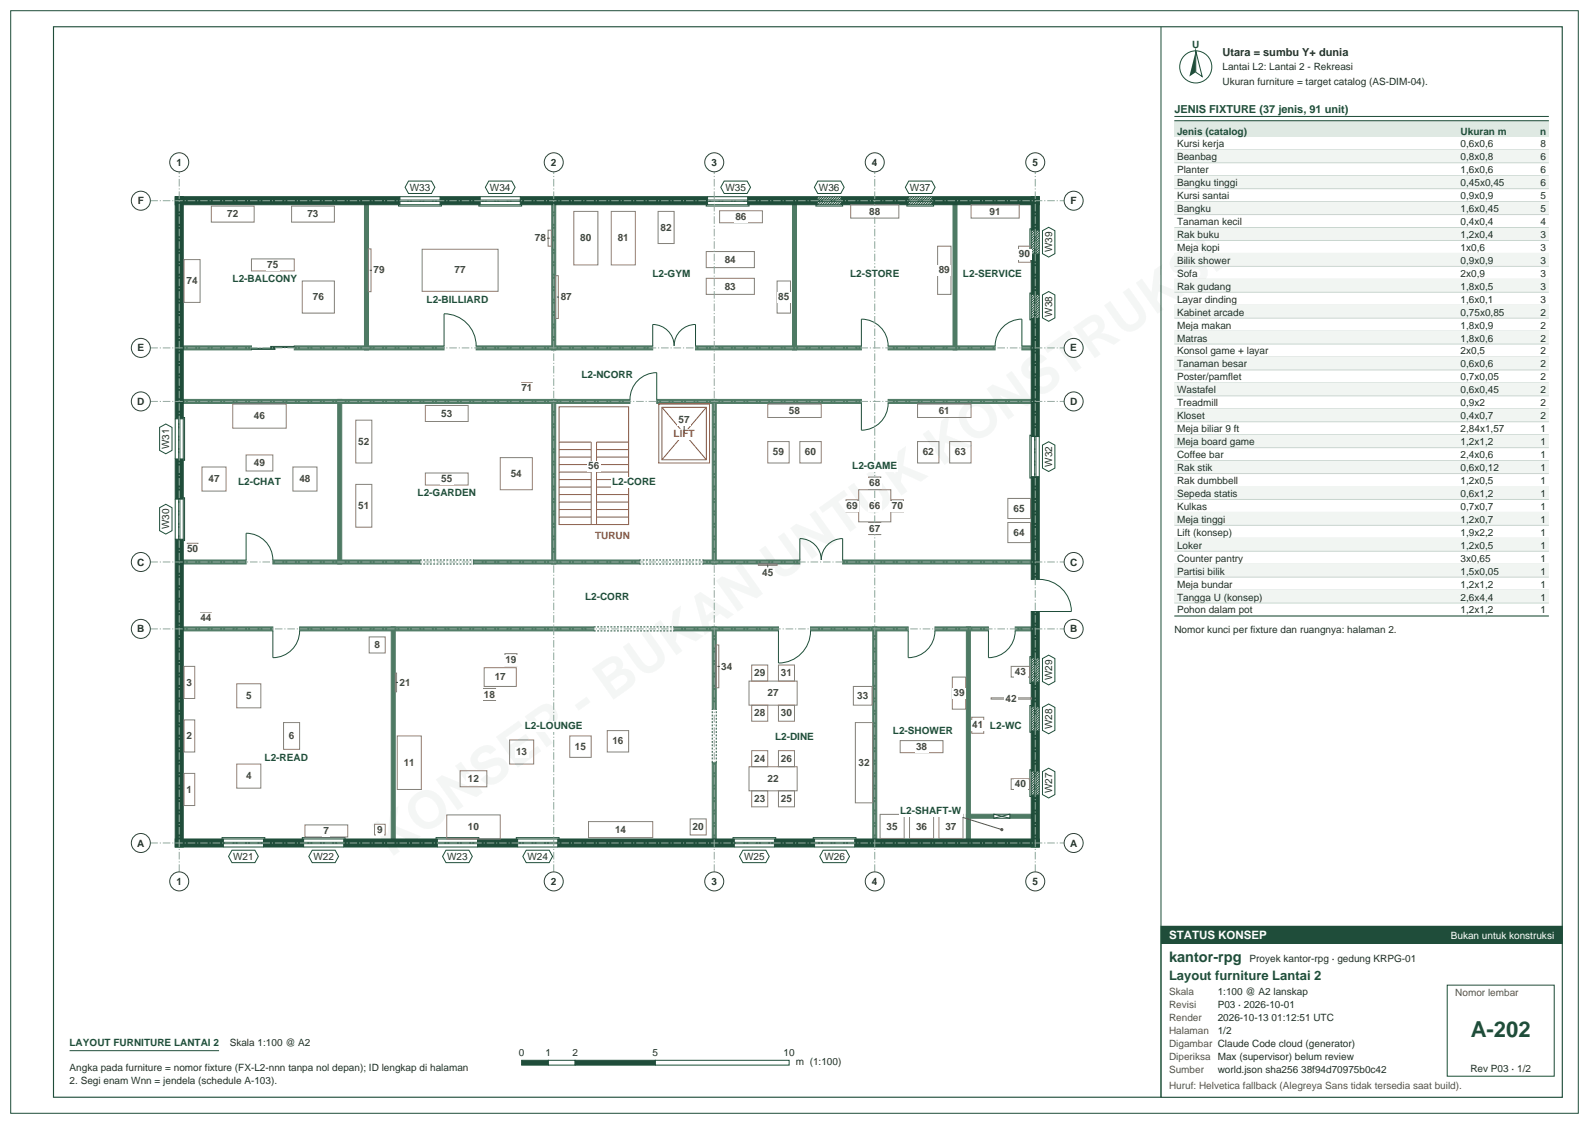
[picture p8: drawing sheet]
<svg xmlns="http://www.w3.org/2000/svg" width="594mm" height="420mm" viewBox="0 0 594 420" stroke-linecap="round" stroke-linejoin="round" font-family="sans-serif">
<g fill="#4e7a64" stroke="#4e7a64" stroke-width=".37">
<path d="M66.3 234.2h35.7v1.5h-35.7z" fill-rule="evenodd"/>
<path d="M112 234.2h110v1.5h-110z" fill-rule="evenodd"/>
<path d="M252 234.2h39v1.5h-39z" fill-rule="evenodd"/>
<path d="M303 234.2h36.5v1.5h-36.5z" fill-rule="evenodd"/>
<path d="M66.3 209.2h25.7v1.5h-25.7z" fill-rule="evenodd"/>
<path d="M102 209.2h55v1.5h-55z" fill-rule="evenodd"/>
<path d="M177 209.2h62v1.5h-62z" fill-rule="evenodd"/>
<path d="M263 209.2h36v1.5h-36z" fill-rule="evenodd"/>
<path d="M315 209.2h72.8v1.5h-72.8z" fill-rule="evenodd"/>
<path d="M66.3 149.2h169.2v1.5h-169.2z" fill-rule="evenodd"/>
<path d="M245.5 149.2h76.5v1.5h-76.5z" fill-rule="evenodd"/>
<path d="M332 149.2h55.8v1.5h-55.8z" fill-rule="evenodd"/>
<path d="M66.3 129.2h27.7v1.5h-27.7z" fill-rule="evenodd"/>
<path d="M110 129.2h56v1.5h-56z" fill-rule="evenodd"/>
<path d="M178 129.2h66v1.5h-66z" fill-rule="evenodd"/>
<path d="M260 129.2h62v1.5h-62z" fill-rule="evenodd"/>
<path d="M332 129.2h40v1.5h-40z" fill-rule="evenodd"/>
<path d="M126.2 149.2h1.6v61.5h-1.6z" fill-rule="evenodd"/>
<path d="M136.3 74.2h1.4v56.5h-1.4z" fill-rule="evenodd"/>
<path d="M146.2 234.2h1.6v81.5h-1.6z" fill-rule="evenodd"/>
<path d="M206.3 149.2h1.4v61.5h-1.4z" fill-rule="evenodd"/>
<path d="M206.3 74.2h1.4v56.5h-1.4z" fill-rule="evenodd"/>
<path d="M266.3 149.2h1.5v61.5h-1.5z" fill-rule="evenodd"/>
<path d="M296.3 74.2h1.4v56.5h-1.4z" fill-rule="evenodd"/>
<path d="M326.2 234.2h1.5v81.5h-1.5z" fill-rule="evenodd"/>
<path d="M356.3 74.2h1.4v56.5h-1.4z" fill-rule="evenodd"/>
<path d="M361.3 234.2h1.5v81.5h-1.5z" fill-rule="evenodd"/>
</g>
<g fill="#1f4d3a" stroke="#1f4d3a" stroke-width=".37">
<path d="M65.5 313.5h18v3h-18z" fill-rule="evenodd"/>
<path d="M98.5 313.5h15v3h-15z" fill-rule="evenodd"/>
<path d="M128.5 313.5h35v3h-35z" fill-rule="evenodd"/>
<path d="M208.5 313.5h66v3h-66z" fill-rule="evenodd"/>
<path d="M319.5 313.5h69v3h-69z" fill-rule="evenodd"/>
<path d="M65.5 73.5h84v3h-84z" fill-rule="evenodd"/>
<path d="M164.5 73.5h15v3h-15z" fill-rule="evenodd"/>
<path d="M194.5 73.5h70v3h-70z" fill-rule="evenodd"/>
<path d="M279.5 73.5h26v3h-26z" fill-rule="evenodd"/>
<path d="M314.5 73.5h25v3h-25z" fill-rule="evenodd"/>
<path d="M348.5 73.5h40v3h-40z" fill-rule="evenodd"/>
<path d="M65.5 201.5h3v115h-3z" fill-rule="evenodd"/>
<path d="M65.5 171.5h3v15h-3z" fill-rule="evenodd"/>
<path d="M65.5 73.5h3v83h-3z" fill-rule="evenodd"/>
<path d="M385.5 178.1h3v38.4h-3z" fill-rule="evenodd"/>
<path d="M385.5 119h3v44.1h-3z" fill-rule="evenodd"/>
<path d="M385.5 73.5h3v12.5h-3z" fill-rule="evenodd"/>
</g>
<path d="M92 209.2v-10a10 10 0 0 1 10 10M102 235.7v10a10 10 0 0 0 10-10" fill="none" stroke="#1f4d3a" stroke-width=".37"/>
<g fill="#fff" stroke="#1f4d3a" stroke-width=".37">
<path d="M94 130.1h8.8v.4h-8.8z" fill-rule="evenodd"/>
<path d="M101.2 129.4h8.8v.4h-8.8z" fill-rule="evenodd"/>
</g>
<path d="M83 313.5v-.5h16v.5M83.5 316.5h15M83.5 313.5h15M83.5 315.2h15M83.5 314.7h15" fill="none" stroke="#1f4d3a" stroke-width=".37"/>
<path d="M86.7 317.7h8.6l1.3 2.3-1.3 2.3h-8.6l-1.3-2.3z" fill-rule="evenodd" fill="#fff" stroke="#1f4d3a" stroke-width=".37"/>
<path d="M113 313.5v-.5h16v.5M113.5 316.5h15M113.5 313.5h15M113.5 315.2h15M113.5 314.7h15" fill="none" stroke="#1f4d3a" stroke-width=".37"/>
<path d="M116.7 317.7h8.6l1.3 2.3-1.3 2.3h-8.6l-1.3-2.3z" fill-rule="evenodd" fill="#fff" stroke="#1f4d3a" stroke-width=".37"/>
<path d="M65.5 186.5v15M66.8 186.5v15M67.2 186.5v15M68.5 186h.5v16h-.5M68.5 186.5v15" fill="none" stroke="#1f4d3a" stroke-width=".37"/>
<path d="M59.7 189.7l2.3-1.3 2.3 1.3v8.6l-2.3 1.3-2.3-1.3z" fill-rule="evenodd" fill="#fff" stroke="#1f4d3a" stroke-width=".37"/>
<path d="M65.5 156.5v15M66.8 156.5v15M67.2 156.5v15M68.5 156h.5v16h-.5M68.5 156.5v15" fill="none" stroke="#1f4d3a" stroke-width=".37"/>
<path d="M59.7 159.7l2.3-1.3 2.3 1.3v8.6l-2.3 1.3-2.3-1.3z" fill-rule="evenodd" fill="#fff" stroke="#1f4d3a" stroke-width=".37"/>
<path d="M149 76.5v.5h16v-.5M149.5 76.5h15M149.5 73.5h15M149.5 75.2h15M149.5 74.7h15" fill="none" stroke="#1f4d3a" stroke-width=".37"/>
<path d="M152.7 67.7h8.6l1.3 2.3-1.3 2.3h-8.6l-1.3-2.3z" fill-rule="evenodd" fill="#fff" stroke="#1f4d3a" stroke-width=".37"/>
<path d="M179 76.5v.5h16v-.5M179.5 76.5h15M179.5 73.5h15M179.5 75.2h15M179.5 74.7h15" fill="none" stroke="#1f4d3a" stroke-width=".37"/>
<path d="M182.7 67.7h8.6l1.3 2.3-1.3 2.3h-8.6l-1.3-2.3z" fill-rule="evenodd" fill="#fff" stroke="#1f4d3a" stroke-width=".37"/>
<path d="M264 76.5v.5h16v-.5M264.5 76.5h15M264.5 73.5h15M264.5 75.2h15M264.5 74.7h15" fill="none" stroke="#1f4d3a" stroke-width=".37"/>
<path d="M270.7 67.7h8.6l1.3 2.3-1.3 2.3h-8.6l-1.3-2.3z" fill-rule="evenodd" fill="#fff" stroke="#1f4d3a" stroke-width=".37"/>
<g fill="none" stroke="#1f4d3a" stroke-width=".37">
<path d="M305 76.5v.5h10v-.5M305.5 76.5h9M305.5 73.5h9M305.5 75.2h9M305.5 74.7h9M305.9 73.5l-.4 .4M306.8 73.5l-1.3 1.3M307.7 73.5l-2.2 2.2M308.7 73.5l-3.1 3M309.6 73.5l-3.1 3M310.4 73.5l-3 3M311.3 73.5l-3 3"/>
<path d="M312.2 73.5l-2.9 3M313.2 73.5l-3 3M314.1 73.5l-3.1 3M314.5 73.9l-2.6 2.6M314.5 74.8l-1.6 1.7M314.5 75.7l-.7 .8"/>
</g>
<path d="M305.7 67.7h8.6l1.3 2.3-1.3 2.3h-8.6l-1.3-2.3z" fill-rule="evenodd" fill="#fff" stroke="#1f4d3a" stroke-width=".37"/>
<g fill="none" stroke="#1f4d3a" stroke-width=".37">
<path d="M339 76.5v.5h10v-.5M339.5 76.5h9M339.5 73.5h9M339.5 75.2h9M339.5 74.7h9M340 73.5l-.5 .4M340.9 73.5l-1.4 1.3M341.8 73.5l-2.3 2.2M342.6 73.5l-2.9 3M343.6 73.5l-3 3M344.4 73.5l-2.9 3M345.4 73.5l-3.1 3"/>
<path d="M346.3 73.5l-3 3M347.1 73.5l-3 3M348 73.5l-3 3M348.5 73.9l-2.5 2.6M348.5 74.8l-1.6 1.7M348.5 75.7l-.8 .8"/>
</g>
<path d="M339.7 67.7h8.6l1.3 2.3-1.3 2.3h-8.6l-1.3-2.3z" fill-rule="evenodd" fill="#fff" stroke="#1f4d3a" stroke-width=".37"/>
<g fill="none" stroke="#8a8076" stroke-width=".37">
<path d="M79 77h16v6h-16zM109 77h16v6h-16zM214.5 79h9v20h-9zM228.5 79h9v20h-9zM246 79h6v12h-6zM269 78.7h16v4.5h-16zM318 76.5h18v5h-18zM363 76.5h18v5h-18zM68.8 97h6v16h-6zM94 96.7h16v4.5h-16zM113 105h12v12h-12zM87 151h20v9h-20z"/>
<path d="M75.5 174.5h9v9h-9zM92 170h10v6h-10zM109.5 174.5h9v9h-9zM70 203h4v4h-4zM75 229h4v4h-4zM68.8 249h4v12h-4zM88.5 255.5h9v9h-9zM68.8 269h4v12h-4zM106 270h6v10h-6zM68.8 289h4v12h-4zM88.5 285.5h9v9h-9zM114 308.2h16v4.5h-16z"/>
</g>
<path d="M209 152h26v44h-26z" fill="none" stroke="#b5532f" stroke-width=".37"/>
<path d="M67 325.8v-261.6" fill="none" stroke="#8fa99b" stroke-width=".37" stroke-dasharray="2.8 .7 .4 .7" stroke-linecap="butt"/>
<g fill="#fff" stroke="#2f4238" stroke-width=".37">
<circle cx="67" cy="329.4" r="3.6"/>
<circle cx="67" cy="60.6" r="3.6"/>
</g>
<path d="M207 325.8v-261.6" fill="none" stroke="#8fa99b" stroke-width=".37" stroke-dasharray="2.8 .7 .4 .7" stroke-linecap="butt"/>
<g fill="#fff" stroke="#2f4238" stroke-width=".37">
<circle cx="207" cy="329.4" r="3.6"/>
<circle cx="207" cy="60.6" r="3.6"/>
</g>
<path d="M267 325.8v-261.6" fill="none" stroke="#8fa99b" stroke-width=".37" stroke-dasharray="2.8 .7 .4 .7" stroke-linecap="butt"/>
<g fill="#fff" stroke="#2f4238" stroke-width=".37">
<circle cx="267" cy="329.4" r="3.6"/>
<circle cx="267" cy="60.6" r="3.6"/>
</g>
<path d="M327 325.8v-261.6" fill="none" stroke="#8fa99b" stroke-width=".37" stroke-dasharray="2.8 .7 .4 .7" stroke-linecap="butt"/>
<g fill="#fff" stroke="#2f4238" stroke-width=".37">
<circle cx="327" cy="329.4" r="3.6"/>
<circle cx="327" cy="60.6" r="3.6"/>
</g>
<path d="M387 325.8v-261.6" fill="none" stroke="#8fa99b" stroke-width=".37" stroke-dasharray="2.8 .7 .4 .7" stroke-linecap="butt"/>
<g fill="#fff" stroke="#2f4238" stroke-width=".37">
<circle cx="387" cy="329.4" r="3.6"/>
<circle cx="387" cy="60.6" r="3.6"/>
</g>
<path d="M56.2 315h341.6" fill="none" stroke="#8fa99b" stroke-width=".37" stroke-dasharray="2.8 .7 .4 .7" stroke-linecap="butt"/>
<circle cx="52.6" cy="315" r="3.6" fill="#fff" stroke="#2f4238" stroke-width=".37"/>
<path d="M56.2 235h341.6" fill="none" stroke="#8fa99b" stroke-width=".37" stroke-dasharray="2.8 .7 .4 .7" stroke-linecap="butt"/>
<circle cx="52.6" cy="235" r="3.6" fill="#fff" stroke="#2f4238" stroke-width=".37"/>
<path d="M56.2 210h341.6" fill="none" stroke="#8fa99b" stroke-width=".37" stroke-dasharray="2.8 .7 .4 .7" stroke-linecap="butt"/>
<circle cx="52.6" cy="210" r="3.6" fill="#fff" stroke="#2f4238" stroke-width=".37"/>
<path d="M56.2 150h341.6" fill="none" stroke="#8fa99b" stroke-width=".37" stroke-dasharray="2.8 .7 .4 .7" stroke-linecap="butt"/>
<circle cx="52.6" cy="150" r="3.6" fill="#fff" stroke="#2f4238" stroke-width=".37"/>
<path d="M56.2 130h341.6" fill="none" stroke="#8fa99b" stroke-width=".37" stroke-dasharray="2.8 .7 .4 .7" stroke-linecap="butt"/>
<circle cx="52.6" cy="130" r="3.6" fill="#fff" stroke="#2f4238" stroke-width=".37"/>
<path d="M56.2 75h341.6" fill="none" stroke="#8fa99b" stroke-width=".37" stroke-dasharray="2.8 .7 .4 .7" stroke-linecap="butt"/>
<g fill="#fff" stroke="#2f4238" stroke-width=".37">
<circle cx="52.6" cy="75" r="3.6"/>
<circle cx="401.4" cy="75" r="3.6"/>
</g>
<g fill="#fff">
<path d="M98.5 281.4h17v3.9h-17z" fill-rule="evenodd"/>
<path d="M88.7 178.4h16.6v3.9h-16.6z" fill-rule="evenodd"/>
<path d="M86.6 102.4h24.8v3.9h-24.8z" fill-rule="evenodd"/>
<path d="M69.4 293.2h2.8v3.9h-2.8z" fill-rule="evenodd"/>
<path d="M69.4 273.2h2.8v3.9h-2.8z" fill-rule="evenodd"/>
<path d="M69.4 253.2h2.8v3.9h-2.8z" fill-rule="evenodd"/>
<path d="M91.6 288.2h2.8v3.9h-2.8z" fill-rule="evenodd"/>
<path d="M91.6 258.2h2.8v3.9h-2.8z" fill-rule="evenodd"/>
<path d="M107.6 273.2h2.8v3.9h-2.8z" fill-rule="evenodd"/>
<path d="M120.6 308.7h2.8v3.9h-2.8z" fill-rule="evenodd"/>
<path d="M74.6 229.2h4.8v3.9h-4.8z" fill-rule="evenodd"/>
<path d="M94.6 153.7h4.8v3.9h-4.8z" fill-rule="evenodd"/>
<path d="M77.6 177.2h4.8v3.9h-4.8z" fill-rule="evenodd"/>
<path d="M111.6 177.2h4.8v3.9h-4.8z" fill-rule="evenodd"/>
<path d="M94.6 171.2h4.8v3.9h-4.8z" fill-rule="evenodd"/>
<path d="M69.6 203.2h4.8v3.9h-4.8z" fill-rule="evenodd"/>
<path d="M84.6 78.2h4.8v3.9h-4.8z" fill-rule="evenodd"/>
<path d="M114.6 78.2h4.8v3.9h-4.8z" fill-rule="evenodd"/>
<path d="M69.4 103.2h4.8v3.9h-4.8z" fill-rule="evenodd"/>
<path d="M99.6 97.2h4.8v3.9h-4.8z" fill-rule="evenodd"/>
<path d="M116.6 109.2h4.8v3.9h-4.8z" fill-rule="evenodd"/>
<path d="M274.6 79.2h4.8v3.9h-4.8z" fill-rule="evenodd"/>
<path d="M324.6 77.2h4.8v3.9h-4.8z" fill-rule="evenodd"/>
<path d="M369.6 77.2h4.8v3.9h-4.8z" fill-rule="evenodd"/>
</g>
<path d="M20 10h564v400h-564z" fill="none" stroke="#1f4d3a" stroke-width=".42"/>
<path d="M4 4h586v412h-586z" fill="none" stroke="#1f4d3a" stroke-width=".37"/>
<path d="M434 346.1h150v63.9h-150z" fill-rule="evenodd" fill="#fff" stroke="#1f4d3a" stroke-width=".37"/>
<path d="M434 346.1h150v6.7h-150z" fill-rule="evenodd" fill="#1f4d3a"/>
<path d="M434 10v400M541 368.1h40v34h-40zM26 392.6h55.9" fill="none" stroke="#1f4d3a" stroke-width=".37"/>
<path d="M195 396.2h10v1.8h-10z" fill-rule="evenodd" fill="#1f4d3a" stroke="#1f4d3a" stroke-width=".37"/>
<path d="M205 396.2h10v1.8h-10z" fill-rule="evenodd" fill="#fff" stroke="#1f4d3a" stroke-width=".37"/>
<path d="M215 396.2h30v1.8h-30z" fill-rule="evenodd" fill="#1f4d3a" stroke="#1f4d3a" stroke-width=".37"/>
<path d="M245 396.2h50v1.8h-50z" fill-rule="evenodd" fill="#fff" stroke="#1f4d3a" stroke-width=".37"/>
<circle cx="447" cy="25" r="6" fill="none" stroke="#1f4d3a" stroke-width=".37"/>
<path d="M447 19v8l-2.4 1.6z" fill="#1f4d3a"/>
<path d="M447 19l2.4 9.6-2.4-1.6z" fill="#fff" stroke="#1f4d3a" stroke-width=".37"/>
<path d="M439 43.5h140" fill="none" stroke="#1f4d3a" stroke-width=".37"/>
<path d="M439 45.1h140v6.1h-140z" fill-rule="evenodd" fill="#dfe9e3"/>
<path d="M439 56h140" fill="none" stroke="#c9d6cf" stroke-width=".37"/>
<path d="M439 56h140v4.8h-140z" fill-rule="evenodd" fill="#f1f5f2"/>
<path d="M439 60.8h140M439 65.7h140" fill="none" stroke="#c9d6cf" stroke-width=".37"/>
<path d="M439 65.7h140v4.8h-140z" fill-rule="evenodd" fill="#f1f5f2"/>
<path d="M439 70.5h140M439 75.3h140" fill="none" stroke="#c9d6cf" stroke-width=".37"/>
<path d="M439 75.3h140v4.9h-140z" fill-rule="evenodd" fill="#f1f5f2"/>
<path d="M439 80.2h140M439 85h140" fill="none" stroke="#c9d6cf" stroke-width=".37"/>
<path d="M439 85h140v4.9h-140z" fill-rule="evenodd" fill="#f1f5f2"/>
<path d="M439 89.9h140M439 94.7h140" fill="none" stroke="#c9d6cf" stroke-width=".37"/>
<path d="M439 94.7h140v4.8h-140z" fill-rule="evenodd" fill="#f1f5f2"/>
<path d="M439 99.5h140M439 104.4h140" fill="none" stroke="#c9d6cf" stroke-width=".37"/>
<path d="M439 104.4h140v4.8h-140z" fill-rule="evenodd" fill="#f1f5f2"/>
<path d="M439 109.2h140M439 114.1h140" fill="none" stroke="#c9d6cf" stroke-width=".37"/>
<path d="M439 114.1h140v4.8h-140z" fill-rule="evenodd" fill="#f1f5f2"/>
<path d="M439 118.9h140M439 123.7h140" fill="none" stroke="#c9d6cf" stroke-width=".37"/>
<path d="M439 123.7h140v4.9h-140z" fill-rule="evenodd" fill="#f1f5f2"/>
<path d="M439 128.6h140M439 133.4h140" fill="none" stroke="#c9d6cf" stroke-width=".37"/>
<path d="M439 133.4h140v4.8h-140z" fill-rule="evenodd" fill="#f1f5f2"/>
<path d="M439 138.2h140M439 143.1h140" fill="none" stroke="#c9d6cf" stroke-width=".37"/>
<path d="M439 143.1h140v4.8h-140z" fill-rule="evenodd" fill="#f1f5f2"/>
<path d="M439 147.9h140M439 152.8h140" fill="none" stroke="#c9d6cf" stroke-width=".37"/>
<path d="M439 152.8h140v4.8h-140z" fill-rule="evenodd" fill="#f1f5f2"/>
<path d="M439 157.6h140M439 162.4h140" fill="none" stroke="#c9d6cf" stroke-width=".37"/>
<path d="M439 162.4h140v4.9h-140z" fill-rule="evenodd" fill="#f1f5f2"/>
<path d="M439 167.3h140M439 172.1h140" fill="none" stroke="#c9d6cf" stroke-width=".37"/>
<path d="M439 172.1h140v4.9h-140z" fill-rule="evenodd" fill="#f1f5f2"/>
<path d="M439 177h140M439 181.8h140" fill="none" stroke="#c9d6cf" stroke-width=".37"/>
<path d="M439 181.8h140v4.8h-140z" fill-rule="evenodd" fill="#f1f5f2"/>
<path d="M439 186.6h140M439 191.5h140" fill="none" stroke="#c9d6cf" stroke-width=".37"/>
<path d="M439 191.5h140v4.8h-140z" fill-rule="evenodd" fill="#f1f5f2"/>
<path d="M439 196.3h140M439 201.1h140" fill="none" stroke="#c9d6cf" stroke-width=".37"/>
<path d="M439 201.1h140v4.9h-140z" fill-rule="evenodd" fill="#f1f5f2"/>
<path d="M439 206h140M439 210.8h140" fill="none" stroke="#c9d6cf" stroke-width=".37"/>
<path d="M439 210.8h140v4.9h-140z" fill-rule="evenodd" fill="#f1f5f2"/>
<path d="M439 215.7h140M439 220.5h140" fill="none" stroke="#c9d6cf" stroke-width=".37"/>
<path d="M439 220.5h140v4.8h-140z" fill-rule="evenodd" fill="#f1f5f2"/>
<path d="M439 225.3h140M439 230.2h140" fill="none" stroke="#c9d6cf" stroke-width=".37"/>
<path d="M439 45.1h140M439 230.2h140" fill="none" stroke="#1f4d3a" stroke-width=".37"/>
<text font-size="19.8" fill="#fff" x="145.8" y="320.8" transform="rotate(-35 145.8 320.8)">KONSEP - BUKAN UNTUK KONSTRUKSI</text>
<text font-size="8.2" fill="#1f4d3a" x="549.8" y="387.6">A-202</text>
<text font-size="5.4" fill="#1f4d3a" x="437" y="359.4">kantor-rpg</text>
<text font-size="4.9" fill="#1f4d3a" x="437" y="366.1">Layout furniture Lantai 2</text>
<text font-size="4.3" fill="#fff" x="437" y="351">STATUS KONSEP</text>
<text font-size="4.1" fill="#22302a" x="457" y="20.7">Utara = sumbu Y+ dunia</text>
<text font-size="4.1" fill="#1f4d3a" x="439" y="42.1">JENIS FIXTURE (37 jenis, 91 unit)</text>
<g font-size="3.7" fill="#1f4d3a">
<text x="445.7" y="17.8">U</text>
<text x="440" y="50.4">Jenis (catalog)</text>
<text x="546" y="50.4">Ukuran m</text>
<text x="575.7" y="50.4">n</text>
<text x="87" y="105.3">L2-BALCONY</text>
<text x="243.9" y="103.3">L2-GYM</text>
<text x="317.8" y="103.3">L2-STORE</text>
<text x="360" y="103.3">L2-SERVICE</text>
<text x="159.5" y="113.3">L2-BILLIARD</text>
<text x="217.3" y="141.3">L2-NCORR</text>
<text x="318.6" y="175.3">L2-GAME</text>
<text x="89" y="181.3">L2-CHAT</text>
<text x="156.1" y="185.3">L2-GARDEN</text>
<text x="228.8" y="181.3">L2-CORE</text>
<text x="218.7" y="224.3">L2-CORR</text>
<text x="196.2" y="272.3">L2-LOUNGE</text>
<text x="333.8" y="274.3">L2-SHOWER</text>
<text x="370.1" y="272.3">L2-WC</text>
<text x="289.7" y="276.3">L2-DINE</text>
<text x="98.9" y="284.3">L2-READ</text>
<text x="336.5" y="304.2">L2-SHAFT-W</text>
<text x="26" y="391">LAYOUT FURNITURE LANTAI 2</text>
</g>
<g font-size="3.7" fill="#22302a">
<text x="457" y="26.2">Lantai L2: Lantai 2 - Rekreasi</text>
<text x="457" y="31.7">Ukuran furniture = target catalog (AS-DIM-04).</text>
<text x="440" y="55">Kursi kerja</text>
<text x="440" y="59.9">Beanbag</text>
<text x="546" y="55">0,6x0,6</text>
<text x="546" y="59.9">0,8x0,8</text>
<text x="575.9" y="55">8</text>
<text x="575.9" y="59.9">6</text>
<text x="66" y="62">1</text>
<text x="206" y="62">2</text>
<text x="266" y="62">3</text>
<text x="326" y="62">4</text>
<text x="386" y="62">5</text>
<text x="440" y="64.7">Planter</text>
<text x="546" y="64.7">1,6x0,6</text>
<text x="575.9" y="64.7">6</text>
<text x="153.2" y="71.3">W33</text>
<text x="183.2" y="71.3">W34</text>
<text x="271.2" y="71.3">W35</text>
<text x="306.2" y="71.3">W36</text>
<text x="340.2" y="71.3">W37</text>
<text x="440" y="69.6">Bangku tinggi</text>
<text x="546" y="69.6">0,45x0,45</text>
<text x="575.9" y="69.6">6</text>
<text x="51.5" y="76.3">F</text>
<text x="400.2" y="76.3">F</text>
<text x="440" y="74.4">Kursi santai</text>
<text x="546" y="74.4">0,9x0,9</text>
<text x="575.9" y="74.4">5</text>
<text x="440" y="79.2">Bangku</text>
<text x="546" y="79.2">1,6x0,45</text>
<text x="575.9" y="79.2">5</text>
<text x="440" y="84.1">Tanaman kecil</text>
<text x="440" y="88.9">Rak buku</text>
<text x="546" y="84.1">0,4x0,4</text>
<text x="546" y="88.9">1,2x0,4</text>
<text x="575.9" y="84.1">4</text>
<text x="575.9" y="88.9">3</text>
<text x="393.3" y="94.3" transform="rotate(-90 393.3 94.3)">W39</text>
<text x="440" y="93.7">Meja kopi</text>
<text x="546" y="93.7">1x0,6</text>
<text x="575.9" y="93.7">3</text>
<text x="440" y="98.6">Bilik shower</text>
<text x="546" y="98.6">0,9x0,9</text>
<text x="575.9" y="98.6">3</text>
<text x="440" y="103.4">Sofa</text>
<text x="546" y="103.4">2x0,9</text>
<text x="575.9" y="103.4">3</text>
<text x="440" y="108.3">Rak gudang</text>
<text x="440" y="113.1">Layar dinding</text>
<text x="546" y="108.3">1,8x0,5</text>
<text x="546" y="113.1">1,6x0,1</text>
<text x="575.9" y="108.3">3</text>
<text x="575.9" y="113.1">3</text>
<text x="393.3" y="118.3" transform="rotate(-90 393.3 118.3)">W38</text>
<text x="440" y="117.9">Kabinet arcade</text>
<text x="546" y="117.9">0,75x0,85</text>
<text x="575.9" y="117.9">2</text>
<text x="440" y="122.8">Meja makan</text>
<text x="546" y="122.8">1,8x0,9</text>
<text x="575.9" y="122.8">2</text>
<text x="51.4" y="131.3">E</text>
<text x="400.1" y="131.3">E</text>
<text x="440" y="127.6">Matras</text>
<text x="546" y="127.6">1,8x0,6</text>
<text x="575.9" y="127.6">2</text>
<text x="440" y="132.5">Konsol game + layar</text>
<text x="440" y="137.3">Tanaman besar</text>
<text x="546" y="132.5">2x0,5</text>
<text x="546" y="137.3">0,6x0,6</text>
<text x="575.9" y="132.5">2</text>
<text x="575.9" y="137.3">2</text>
<text x="440" y="142.1">Poster/pamflet</text>
<text x="546" y="142.1">0,7x0,05</text>
<text x="575.9" y="142.1">2</text>
<text x="440" y="147">Wastafel</text>
<text x="546" y="147">0,6x0,45</text>
<text x="575.9" y="147">2</text>
<text x="51.3" y="151.3">D</text>
<text x="400" y="151.3">D</text>
<text x="440" y="151.8">Treadmill</text>
<text x="546" y="151.8">0,9x2</text>
<text x="575.9" y="151.8">2</text>
<text x="440" y="156.7">Kloset</text>
<text x="440" y="161.5">Meja biliar 9 ft</text>
<text x="546" y="156.7">0,4x0,7</text>
<text x="546" y="161.5">2,84x1,57</text>
<text x="575.9" y="156.7">2</text>
<text x="575.9" y="161.5">1</text>
<text x="63.3" y="167.8" transform="rotate(-90 63.3 167.8)">W31</text>
<text x="440" y="166.3">Meja board game</text>
<text x="546" y="166.3">1,2x1,2</text>
<text x="575.9" y="166.3">1</text>
<text x="440" y="171.2">Coffee bar</text>
<text x="546" y="171.2">2,4x0,6</text>
<text x="575.9" y="171.2">1</text>
<text x="393.3" y="174.5" transform="rotate(-90 393.3 174.5)">W32</text>
<text x="440" y="176">Rak stik</text>
<text x="546" y="176">0,6x0,12</text>
<text x="575.9" y="176">1</text>
<text x="440" y="180.8">Rak dumbbell</text>
<text x="440" y="185.7">Sepeda statis</text>
<text x="546" y="180.8">1,2x0,5</text>
<text x="546" y="185.7">0,6x1,2</text>
<text x="575.9" y="180.8">1</text>
<text x="575.9" y="185.7">1</text>
<text x="440" y="190.5">Kulkas</text>
<text x="546" y="190.5">0,7x0,7</text>
<text x="575.9" y="190.5">1</text>
<text x="63.3" y="197.8" transform="rotate(-90 63.3 197.8)">W30</text>
<text x="440" y="195.4">Meja tinggi</text>
<text x="546" y="195.4">1,2x0,7</text>
<text x="575.9" y="195.4">1</text>
<text x="440" y="200.2">Lift (konsep)</text>
<text x="546" y="200.2">1,9x2,2</text>
<text x="575.9" y="200.2">1</text>
<text x="440" y="205">Loker</text>
<text x="440" y="209.9">Counter pantry</text>
<text x="546" y="205">1,2x0,5</text>
<text x="546" y="209.9">3x0,65</text>
<text x="575.9" y="205">1</text>
<text x="575.9" y="209.9">1</text>
<text x="51.3" y="211.3">C</text>
<text x="400" y="211.3">C</text>
<text x="440" y="214.7">Partisi bilik</text>
<text x="546" y="214.7">1,5x0,05</text>
<text x="575.9" y="214.7">1</text>
<text x="440" y="219.6">Meja bundar</text>
<text x="546" y="219.6">1,2x1,2</text>
<text x="575.9" y="219.6">1</text>
<text x="440" y="224.4">Tangga U (konsep)</text>
<text x="546" y="224.4">2,6x4,4</text>
<text x="575.9" y="224.4">1</text>
<text x="440" y="229.2">Pohon dalam pot</text>
<text x="546" y="229.2">1,2x1,2</text>
<text x="575.9" y="229.2">1</text>
<text x="51.3" y="236.3">B</text>
<text x="400" y="236.3">B</text>
<text x="439" y="236.5">Nomor kunci per fixture dan ruangnya: halaman 2.</text>
<text x="393.3" y="254.2" transform="rotate(-90 393.3 254.2)">W29</text>
<text x="393.3" y="272.5" transform="rotate(-90 393.3 272.5)">W28</text>
<text x="393.3" y="296.5" transform="rotate(-90 393.3 296.5)">W27</text>
<text x="51.3" y="316.3">A</text>
<text x="400" y="316.3">A</text>
<text x="87.2" y="321.3">W21</text>
<text x="117.2" y="321.3">W22</text>
<text x="167.2" y="321.3">W23</text>
<text x="197.2" y="321.3">W24</text>
<text x="278.2" y="321.3">W25</text>
<text x="308.2" y="321.3">W26</text>
<text x="66" y="330.7">1</text>
<text x="206" y="330.7">2</text>
<text x="266" y="330.7">3</text>
<text x="326" y="330.7">4</text>
<text x="386" y="330.7">5</text>
<text x="467.1" y="359.4">Proyek kantor-rpg · gedung KRPG-01</text>
<text x="455.2" y="371.8">1:100 @ A2 lanskap</text>
<text x="455.2" y="376.6">P03 · 2026-10-01</text>
<text x="455.2" y="381.5">2026-10-13 01:12:51 UTC</text>
<text x="455.2" y="386.3">1/2</text>
<text x="85.9" y="390.7">Skala 1:100 @ A2</text>
<text x="194" y="394.7">0</text>
<text x="204" y="394.7">1</text>
<text x="214" y="394.7">2</text>
<text x="244" y="394.7">5</text>
<text x="292.9" y="394.7">10</text>
<text x="26" y="400.3">Angka pada furniture = nomor fixture (FX-L2-nnn tanpa nol depan); ID lengkap di halaman</text>
<text x="297.5" y="397.8">m (1:100)</text>
<text x="455.2" y="396.1">Max (supervisor) belum review</text>
<text x="455.2" y="400.9">world.json sha256 38f94d70975b0c42</text>
<text x="549.7" y="400.4">Rev P03 · 1/2</text>
<text x="26" y="404.9">2. Segi enam Wnn = jendela (schedule A-103).</text>
</g>
<g font-size="3.7" fill="#4a423b">
<text x="84.9" y="81.2">72</text>
<text x="114.9" y="81.2">73</text>
<text x="274.9" y="82.2">86</text>
<text x="324.9" y="80.2">88</text>
<text x="369.9" y="80.2">91</text>
<text x="246.9" y="86.2">82</text>
<text x="199.9" y="90.2">78</text>
<text x="216.9" y="90.2">80</text>
<text x="230.9" y="90.2">81</text>
<text x="99.9" y="100.2">75</text>
<text x="270.9" y="98.2">84</text>
<text x="380.9" y="96.2">90</text>
<text x="69.7" y="106.2">74</text>
<text x="139.6" y="102.2">79</text>
<text x="169.9" y="102.2">77</text>
<text x="350.9" y="102.2">89</text>
<text x="116.9" y="112.2">76</text>
<text x="209.6" y="112.2">87</text>
<text x="270.9" y="108.2">83</text>
<text x="290.9" y="112.2">85</text>
<text x="194.9" y="146.2">71</text>
<text x="164.9" y="155.7">53</text>
<text x="294.9" y="154.7">58</text>
<text x="350.9" y="154.7">61</text>
<text x="94.9" y="156.7">46</text>
<text x="253.7" y="158.2">57</text>
<text x="133.9" y="166.2">52</text>
<text x="288.9" y="170.2">59</text>
<text x="300.9" y="170.2">60</text>
<text x="344.9" y="170.2">62</text>
<text x="356.9" y="170.2">63</text>
<text x="94.9" y="174.2">49</text>
<text x="190.9" y="178.2">54</text>
<text x="219.9" y="175.2">56</text>
<text x="77.9" y="180.2">47</text>
<text x="111.9" y="180.2">48</text>
<text x="164.9" y="180.2">55</text>
<text x="324.9" y="181.7">68</text>
<text x="133.9" y="190.2">51</text>
<text x="316.4" y="190.2">69</text>
<text x="324.9" y="190.2">66</text>
<text x="333.4" y="190.2">70</text>
<text x="378.9" y="191.2">65</text>
<text x="324.9" y="198.7">67</text>
<text x="378.9" y="200.2">64</text>
<text x="69.9" y="206.2">50</text>
<text x="284.9" y="215.1">45</text>
<text x="74.9" y="232.2">44</text>
<text x="140" y="242.2">8</text>
<text x="188.9" y="247.7">19</text>
<text x="269.6" y="250.2">34</text>
<text x="69.8" y="256.2">3</text>
<text x="149.4" y="256.2">21</text>
<text x="184.9" y="254.2">17</text>
<text x="281.9" y="252.7">29</text>
<text x="291.9" y="252.7">31</text>
<text x="379.4" y="252.2">43</text>
<text x="92" y="261.2">5</text>
<text x="180.9" y="260.7">18</text>
<text x="286.9" y="260.2">27</text>
<text x="320.4" y="261.2">33</text>
<text x="356.4" y="260.2">39</text>
<text x="375.9" y="262.2">42</text>
<text x="281.9" y="267.7">28</text>
<text x="291.9" y="267.7">30</text>
<text x="363.4" y="272.2">41</text>
<text x="69.8" y="276.2">2</text>
<text x="108" y="276.2">6</text>
<text x="214.9" y="280.2">15</text>
<text x="228.9" y="278.2">16</text>
<text x="342.4" y="280.2">38</text>
<text x="150.9" y="286.2">11</text>
<text x="192.9" y="282.2">13</text>
<text x="281.9" y="284.7">24</text>
<text x="291.9" y="284.7">26</text>
<text x="320.9" y="286.2">32</text>
<text x="92" y="291.2">4</text>
<text x="174.9" y="292.2">12</text>
<text x="286.9" y="292.2">22</text>
<text x="69.8" y="296.2">1</text>
<text x="281.9" y="299.7">23</text>
<text x="291.9" y="299.7">25</text>
<text x="379.4" y="294.2">40</text>
<text x="121" y="311.7">7</text>
<text x="141" y="311.2">9</text>
<text x="174.9" y="310.2">10</text>
<text x="229.9" y="311.2">14</text>
<text x="258.9" y="310.2">20</text>
<text x="331.4" y="310">35</text>
<text x="342.4" y="310">36</text>
<text x="353.4" y="310">37</text>
</g>
<g font-size="3.7" fill="#b5532f">
<text x="251.8" y="163.3">LIFT</text>
<text x="222.5" y="201.5">TURUN</text>
</g>
<text font-size="3.7" fill="#fff" x="542.3" y="351">Bukan untuk konstruksi</text>
<g font-size="3.7" fill="#5a524b">
<text x="437" y="371.8">Skala</text>
<text x="437" y="376.6">Revisi</text>
<text x="544" y="372.2">Nomor lembar</text>
<text x="437" y="381.5">Render</text>
<text x="437" y="386.3">Halaman</text>
<text x="437" y="391.2">Digambar Claude Code cloud (generator)</text>
<text x="437" y="396.1">Diperiksa</text>
<text x="437" y="400.9">Sumber</text>
<text x="437" y="406.8">Huruf: Helvetica fallback (Alegreya Sans tidak tersedia saat build).</text>
</g>
</svg>
